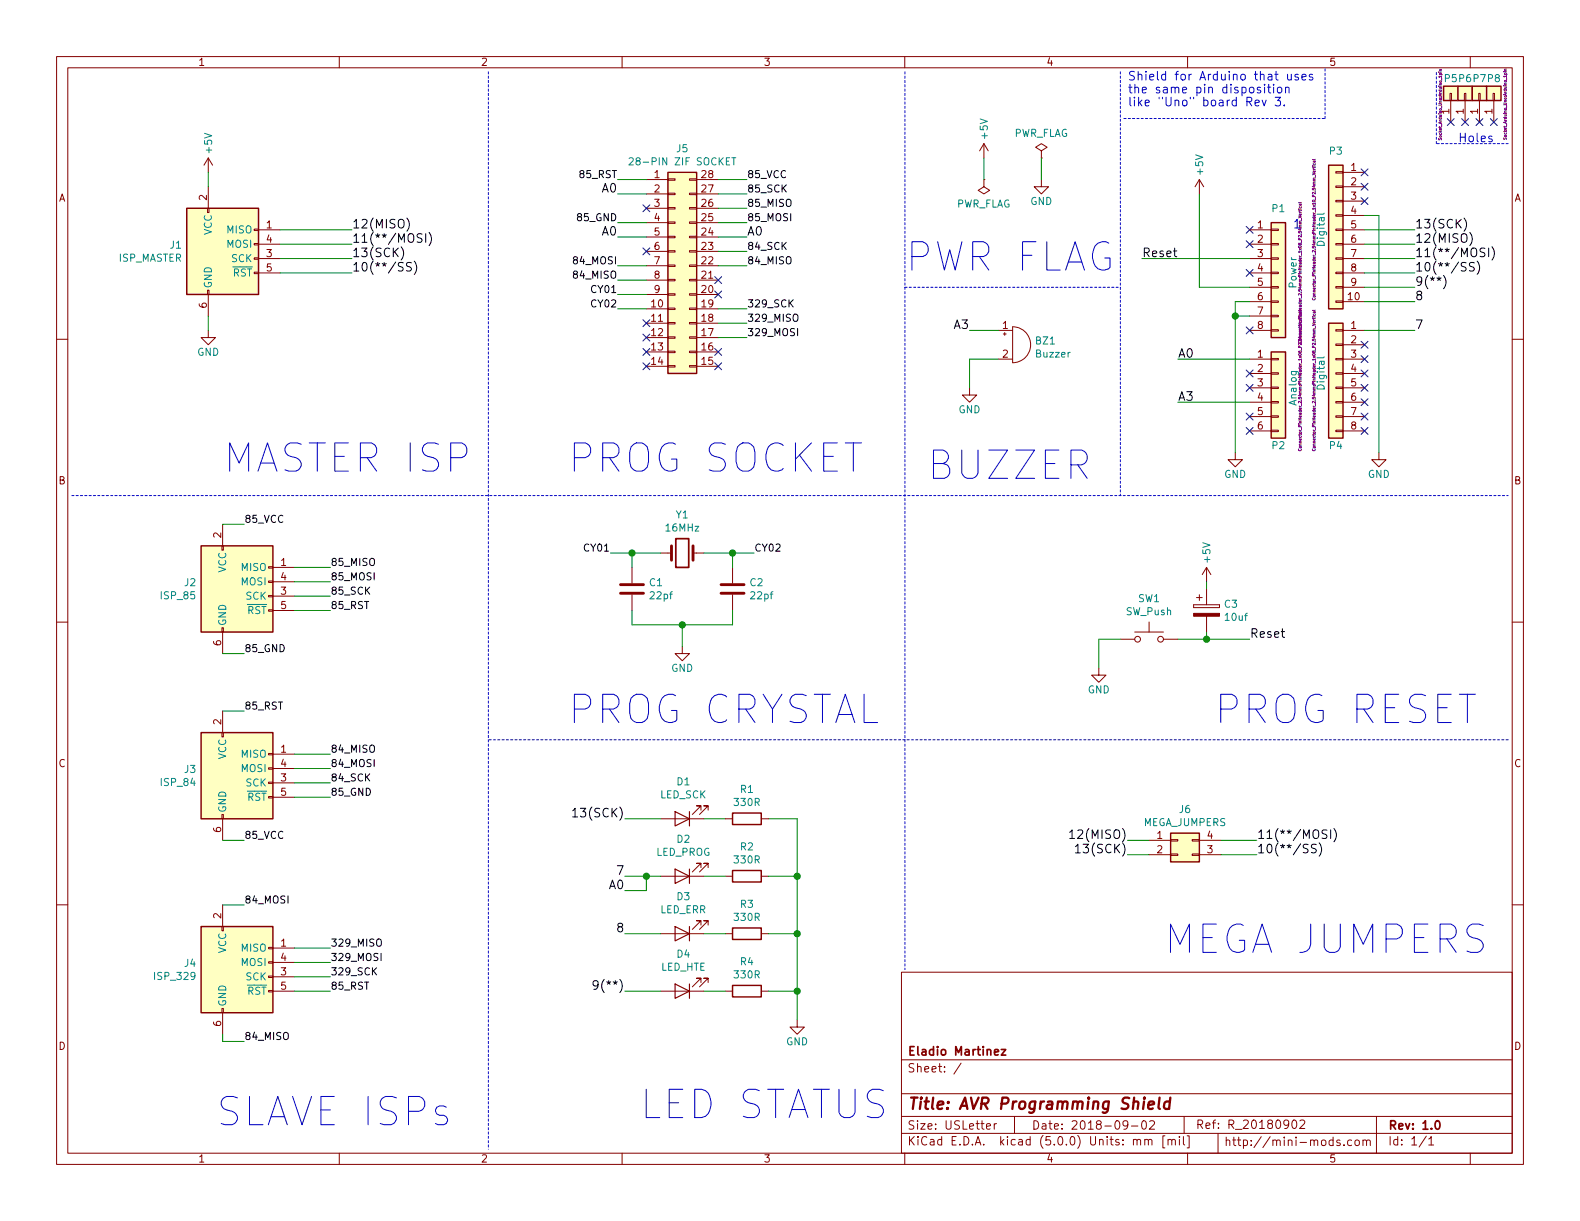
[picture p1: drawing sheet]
<svg xmlns="http://www.w3.org/2000/svg" width="279mm" height="216mm" viewBox="0 0 279 216" stroke-linecap="round" stroke-linejoin="round" font-family="sans-serif">
<g fill="none" stroke="#840000" stroke-width=".18">
<path d="M10 10h259.4v195.9h-259.4zM12 12h255.4v191.9h-255.4zM60 10v2M110 10v2M160 10v2M210 10v2M256.4 16.5h.3v1.3h-.3zM256.5 17.8v3.8M259 16.5h.2v1.3h-.2zM259.1 17.8v3.8M260 10v2M261.5 16.5h.2v1.3h-.2z"/>
<path d="M261.6 17.8v3.8M264 16.5h.3v1.3h-.3zM264.2 17.8v3.8M36.7 36.8h.3v.8h-.3zM36.8 27.9v2.6M36.8 33v3.8M36.8 27.9l-.7 1.3M36.8 27.9l.8 1.3M114.3 31.8h3.8M114.3 34.3h3.8M114.3 39.4h3.8M114.3 36.8h3.8"/>
<path d="M118.1 39.2h1.3v.3h-1.3zM118.1 36.7h1.3v.3h-1.3zM118.1 34.2h1.3v.2h-1.3zM118.1 31.6h1.3v.3h-1.3zM121.9 39.2h1.3v.3h-1.3zM121.9 36.7h1.3v.3h-1.3zM121.9 34.2h1.3v.2h-1.3zM121.9 31.6h1.3v.3h-1.3zM123.2 31.8h3.8M123.2 34.3h3.8M123.2 39.4h3.8M123.2 36.8h3.8"/>
<path d="M174 31.8v1.2l1 .7-1 .6-1-.6 1-.7M174 31.8h.1M174 25.4l-.8 1.3M174 25.4v2.5M174 25.4l.8 1.3M184.1 31.8v1.2h1.3l-1.3 1.3-1.2-1.3h1.2M184.1 26.7l1.1-.7-1.1-.6-1 .6 1 .7v1.2M184.1 27.9h.1M212.1 31.8l-.8 1.2M212.1 31.8v2.5M212.1 31.8l.8 1.2M236.2 38h1.3v.2h-1.3z"/>
<path d="M236.2 35.4h1.3v.3h-1.3zM236.2 32.9h1.3v.2h-1.3zM236.2 30.4h1.3v.2h-1.3zM237.5 30.5h3.8M237.5 33h3.8M237.5 35.6h3.8M237.5 38.1h3.8M10 60h2M36.7 51.3h.3v.8h-.3zM36.8 58.4v1.3h1.3l-1.3 1.3-1.2-1.3h1.2M36.8 52.1v3.8M45 48.1h.7v.3h-.7z"/>
<path d="M45 45.6h.7v.2h-.7zM45 43.1h.7v.2h-.7zM45 40.5h.7v.3h-.7zM45.7 40.6h3.8M45.7 43.2h3.8M45.7 45.7h3.8M45.7 48.3h3.8M114.3 54.6h3.8M114.3 57.2h3.8M114.3 59.7h3.8M114.3 52.1h3.8M114.3 49.5h3.8"/>
<path d="M114.3 47h3.8M114.3 44.5h3.8M114.3 41.9h3.8M118.1 59.6h1.3v.2h-1.3zM118.1 57h1.3v.3h-1.3zM118.1 54.5h1.3v.2h-1.3zM118.1 51.9h1.3v.3h-1.3zM118.1 49.4h1.3v.3h-1.3zM118.1 46.9h1.3v.2h-1.3zM118.1 44.3h1.3v.3h-1.3zM118.1 41.8h1.3v.2h-1.3zM121.9 59.6h1.3v.2h-1.3z"/>
<path d="M121.9 57h1.3v.3h-1.3zM121.9 54.5h1.3v.2h-1.3zM121.9 51.9h1.3v.3h-1.3zM121.9 49.4h1.3v.3h-1.3zM121.9 46.9h1.3v.2h-1.3zM121.9 44.3h1.3v.3h-1.3zM121.9 41.8h1.3v.2h-1.3zM123.2 54.6h3.8M123.2 57.2h3.8M123.2 59.7h3.8M123.2 52.1h3.8M123.2 49.5h3.8"/>
<path d="M123.2 47h3.8M123.2 44.5h3.8M123.2 41.9h3.8M176.5 58.4h2.6M177.4 59.1h.5M177.7 58.8v.5M179.1 57.8a3.2 3.2 0 0 1 3.1 3.2 3.2 3.2 0 0 1-3.1 3.1zM221 40.6h3.8M221 43.2h3.8M221 45.7h3.8M221 48.3h3.8M221 50.8h3.8"/>
<path d="M221 53.3h3.8M221 55.9h3.8M221 58.4h3.8M224.8 58.3h1.3v.2h-1.3zM224.8 55.8h1.3v.2h-1.3zM224.8 53.2h1.3v.3h-1.3zM224.8 50.7h1.3v.2h-1.3zM224.8 48.1h1.3v.3h-1.3zM224.8 45.6h1.3v.2h-1.3zM224.8 43.1h1.3v.2h-1.3zM224.8 40.5h1.3v.3h-1.3zM236.2 58.3h1.3v.2h-1.3z"/>
<path d="M236.2 53.2h1.3v.3h-1.3zM236.2 50.7h1.3v.2h-1.3zM236.2 48.1h1.3v.3h-1.3zM236.2 45.6h1.3v.2h-1.3zM236.2 43.1h1.3v.2h-1.3zM236.2 40.5h1.3v.3h-1.3zM237.5 40.6h3.8M237.5 43.2h3.8M237.5 45.7h3.8M237.5 48.3h3.8M237.5 50.8h3.8M237.5 53.3h3.8"/>
<path d="M237.5 58.4h3.8M267.4 60h2M114.3 62.2h3.8M114.3 64.8h3.8M118.1 64.6h1.3v.3h-1.3zM118.1 62.1h1.3v.3h-1.3zM121.9 64.6h1.3v.3h-1.3zM121.9 62.1h1.3v.3h-1.3zM123.2 62.2h3.8M123.2 64.8h3.8M171.4 68.6v1.3h1.3l-1.3 1.2-1.2-1.2h1.2M176.5 63.5h2.6"/>
<path d="M221 63.5h3.8M221 66h3.8M221 68.6h3.8M221 71.1h3.8M221 73.7h3.8M221 76.2h3.8M224.8 76.1h1.3v.2h-1.3zM224.8 73.5h1.3v.3h-1.3zM224.8 71h1.3v.2h-1.3zM224.8 68.5h1.3v.2h-1.3zM224.8 65.9h1.3v.3h-1.3zM224.8 63.4h1.3v.2h-1.3z"/>
<path d="M236.2 76.1h1.3v.2h-1.3zM236.2 73.5h1.3v.3h-1.3zM236.2 71h1.3v.2h-1.3zM236.2 68.5h1.3v.2h-1.3zM236.2 65.9h1.3v.3h-1.3zM236.2 63.4h1.3v.2h-1.3zM236.2 60.8h1.3v.3h-1.3zM237.5 63.5h3.8M237.5 66h3.8M237.5 68.6h3.8M237.5 71.1h3.8M237.5 73.7h3.8"/>
<path d="M237.5 76.2h3.8M237.5 61h3.8M39.2 96.5h.3v.8h-.3zM39.4 92.7v3.8M116.8 97.8h1.9M122.6 97.8h1.9M218.4 80v1.3h1.3l-1.3 1.3-1.2-1.3h1.2M243.8 80v1.3h1.3l-1.3 1.3-1.2-1.3h1.2M10 110h2M39.2 111h.3v.8h-.3zM39.4 111.8v3.8M47.5 107.8h.8v.3h-.8z"/>
<path d="M47.5 105.3h.8v.2h-.8zM47.5 102.7h.8v.3h-.8zM47.5 100.2h.8v.3h-.8zM48.3 100.3h3.8M48.3 105.4h3.8M48.3 102.9h3.8M48.3 108h3.8M111.8 100.3v2.8M111.8 105.2v2.8M120.6 114.3v1.3h1.3l-1.3 1.2-1.2-1.2h1.2M129.5 100.3v2.8M129.5 105.2v2.8"/>
<path d="M194.3 118.1v1.3h1.3l-1.3 1.3-1.3-1.3h1.3M198.1 113h2.6M200.7 111.8h5M203.2 110v1.8M205.7 113h2.6M211.1 106.9v.5zM211.1 107.4h4.5zM211.1 106.9h4.5zM211.6 105.7h1M212.1 105.2v1M213.4 100.3v2.6M213.4 104.1v2.8"/>
<path d="M213.4 109v2.8M213.4 100.3l-.8 1.3M213.4 100.3l.7 1.3M215.6 106.9v.5zM267.4 110h2M39.2 129.5h.3v.8h-.3zM39.4 125.7v3.8M47.5 138.3h.8v.3h-.8zM47.5 135.8h.8v.2h-.8zM47.5 133.2h.8v.3h-.8zM48.3 133.4h3.8M48.3 138.4h3.8"/>
<path d="M48.3 135.9h3.8M10 160h2M39.2 144h.3v.8h-.3zM39.4 144.8v3.8M47.5 140.8h.8v.3h-.8zM48.3 141h3.8M116.8 154.9h7.7M116.8 144.8h7.7M124 153.4v-.7h-.8h.8l-1.6 1.5M124 143.3v-.8h-.8h.8l-1.6 1.5M125.2 153.4v-.7h-.7h.7l-1.5 1.5M125.2 143.3v-.8h-.7h.7l-1.5 1.5"/>
<path d="M128.3 154.9h1.2M128.3 144.8h1.2M134.6 154.9h1.3M134.6 144.8h1.3M203.2 148.6h3.8M203.2 151.1h3.8M207 151h1.3v.3h-1.3zM207 148.5h1.3v.2h-1.3zM210.8 151h1.3v.3h-1.3zM210.8 148.5h1.3v.2h-1.3zM212.1 148.6h3.8M212.1 151.1h3.8"/>
<path d="M267.4 160h2M39.2 178.3h.3v.8h-.3zM39.2 163.8h.3v.8h-.3zM39.4 160v3.8M39.4 179.1v3.8M47.5 175.1h.8v.3h-.8zM47.5 172.6h.8v.2h-.8zM47.5 170.1h.8v.2h-.8zM47.5 167.5h.8v.3h-.8zM48.3 167.6h3.8M48.3 172.7h3.8M48.3 170.2h3.8"/>
<path d="M48.3 175.3h3.8M116.8 175.3h7.7M116.8 165.1h7.7M124 163.6v-.8h-.8h.8l-1.6 1.5M124 173.7v-.7h-.8h.8l-1.6 1.5M125.2 163.6v-.8h-.7h.7l-1.5 1.5M125.2 173.7v-.7h-.7h.7l-1.5 1.5M128.3 175.3h1.2M128.3 165.1h1.2M134.6 175.3h1.3M134.6 165.1h1.3M159.4 171.9h108v32h-108z"/>
<path d="M141 180.3v1.3h1.2l-1.2 1.3-1.3-1.3h1.3M159.4 197.4h108M159.4 193.4h108M159.4 187.4h108M170 188l-1.3 1.9M174.4 199.2l.8-.2-.1-.2-.4-.1-.3 .2 .1 .7h.6M175.8 198.7v1M176.2 198.7l-.3 .1-.1 .2M179.4 197.4v3M199.4 198.8l-.1 .2a.48 .48 0 0 1-.6 0v-.7a.48 .48 0 0 1 .6-.1l.1 .1a1.19 1.19 0 0 1-.2 1.3l-.5 .1M200.1 199.1h1.1M202 198.3l.4-.1a.94 .94 0 0 1 0 1.5 .82 .82 0 0 1-.4-1.4z"/>
<path d="M203.3 198.3l.2-.1h.4l.2 .1 .1 .3-1 1.1h1M209.4 197.4v3M228.6 198.2l.2-.2a.8 .8 0 0 1 .5 .8 .8 .8 0 0 1-.5 .7l-.2-.1-.2-.4zM229.9 198.2l.2-.2h.4l.2 .5-.9 1h.9M243.4 197.4v6.5M60 203.9v2M110 203.9v2M159.4 200.4h108M160 203.9v2M200.4 201.6l.2-.1h.4l.1 1M200.4 201.5v1M201.1 201.7a.34 .34 0 0 1 .3-.2 .34 .34 0 0 1 .3 .2v.8"/>
<path d="M202.4 201.6l.1-.1a.37 .37 0 0 1 .6 .2v.8M202.4 201.5v1M203.1 201.7l.2-.2h.3l.1 1M206 200.8h-.4v2.2h.4M206.6 201.6v-.1a.37 .37 0 0 1 .6 .2v.8M206.6 201.5v1M207.2 201.7l.2-.2h.4v1M208.6 201v.1M208.6 201.5v1M209.3 201v1.3l.2 .2M209.9 200.8h.4v2.2h-.4M210 203.9v2"/>
<path d="M215.4 200.4v3.5M237 201.7a.37 .37 0 0 0-.6 .1v.2l.6 .1v.2l-.2 .3-.4-.1M237.7 202.4v.2M239 201.7l-.4-.1-.3 .3 .1 .5 .2 .2 .4-.1M239.7 201.7l.2-.1 .4 .1v.7l-.2 .2-.4-.2zM241 201.7l.2-.1 .4 .1 .1 .9M241 201.6v1M241.7 201.8a.36 .36 0 0 1 .3-.2 .36 .36 0 0 1 .3 .2v.8M252.2 200.9l-1.2 1.9M252.7 201.4l.4-.4v1.5M252.7 202.5h.8M260 203.9v2"/>
<circle cx="201.2" cy="113" r=".51"/>
<circle cx="205.2" cy="113" r=".51"/>
</g>
<path d="M119.5 95.3h2.3v5h-2.3zM175.9 186.1l.7-.2-.1-.3h-.4l-.2 .2v.7h.6M177.1 185.6h.8l-.8 1h.8M253.9 198.3l.2-.1a.81 .81 0 0 1 .6 .6 .81 .81 0 0 1-.3 .8l-.1 .1a.79 .79 0 0 1-.4-1.4z" fill="none" stroke="#840000" stroke-width=".3"/>
<path d="M203.1 195.4l1-.2-.1-.4h-.5l-.4 .2v1l.2 .1 .6-.1M205.1 194.1l-.2 1.7 .2 .3M206.9 194.8a.68 .68 0 0 0-1 .3l-.1 .6 .2 .3 .1 .1 .6-.1M207 194.1l-.3 2" fill="none" stroke="#840000" stroke-width=".41"/>
<g fill="none" stroke="#000" stroke-width=".18">
<path d="M72 38.6a1.78 1.78 0 0 1 0 2.3M258.9 38.6a1.78 1.78 0 0 1 0 2.3M70.9 43.6a1.78 1.78 0 0 1 0 2.4M72.7 46.5a.62 .62 0 0 0-.7 0v.5l.6 .3 .1 .3-.2 .3h-.6M73.3 46.2a1.78 1.78 0 0 1 0 2.3M74.6 41.4l-.6-.1-.2 .2v.4l.7 .3 .1 .3-.3 .3h-.5M75.3 41.3v1.5M75.9 41.1a1.78 1.78 0 0 1 0 2.3M140.3 55.7l.1-.1a.42 .42 0 0 1 .6 .1 .88 .88 0 0 1-.2 1.1h-.4a1.07 1.07 0 0 1-.1-1.1zM141 58.1v1.3M255.3 48.7a1.78 1.78 0 0 1 0 2.4M259.9 41.1a1.78 1.78 0 0 1 0 2.3"/>
<path d="M260.7 46.5a.62 .62 0 0 0-.8 0v.5l.7 .3 .1 .3-.3 .3h-.6M261.2 46.2a1.78 1.78 0 0 1 0 2.3M262.6 43.9h-.6l-.2 .1v.5l.7 .2 .1 .4-.3 .3-.6-.1M263.2 43.9v1.5M263.8 43.6a1.78 1.78 0 0 1 0 2.4M101.3 143.4l.4-.5v1.5M101.3 144.4h.8M189.2 147.2l.4-.5v1.6M189.2 148.3h.8M190.2 149.7l.4-.4v1.5M190.2 150.8h.8M232.8 149.4a.62 .62 0 0 0-.8 0v.5l.6 .2 .2 .4-.3 .3-.6-.1"/>
<path d="M233.3 149a1.78 1.78 0 0 1 0 2.4M234.6 146.8l-.5-.1-.2 .2v.4l.6 .3 .1 .4-.2 .3-.6-.1M235.3 146.7v1.6M235.9 146.5a1.78 1.78 0 0 1 0 2.3M66.6 166.2l.2-.1a.42 .42 0 0 1 .6 .1 .88 .88 0 0 1-.3 1.1h-.3a1.07 1.07 0 0 1-.2-1.1zM67.4 168.6v1.2M105.8 174l-.1 .2a.48 .48 0 0 1-.7 0v-.7l.2-.1 .5 .1a1.06 1.06 0 0 1-.4 1.4h-.3"/>
</g>
<g fill="none" stroke="#000084" stroke-width=".18">
<path d="M113.7 36.2l1.2 1.2M114.9 36.2l-1.2 1.2M240.7 29.9l1.2 1.2M240.7 32.4l1.2 1.2M240.7 35l1.2 1.2M241.9 29.9l-1.2 1.2M241.9 32.4l-1.2 1.2M241.9 35l-1.2 1.2M255.9 21l1.2 1.2M257.1 21l-1.2 1.2M258.5 21l1.2 1.2M259.7 21l-1.2 1.2"/>
<path d="M261 21l1.2 1.2M262.2 21l-1.2 1.2M263.6 21l1.2 1.2M264.8 21l-1.2 1.2M113.7 43.8l1.2 1.3M113.7 56.5l1.2 1.3M113.7 59.1l1.2 1.2M114.9 43.8l-1.2 1.3M114.9 56.5l-1.2 1.3M114.9 59.1l-1.2 1.2M126.4 51.5l1.2 1.2M126.4 48.9l1.2 1.2"/>
<path d="M127.6 48.9l-1.2 1.2M127.6 51.5l-1.2 1.2M220.4 40l1.2 1.2M220.4 42.6l1.2 1.2M220.4 47.7l1.2 1.2M220.4 57.8l1.2 1.2M221.6 40l-1.2 1.2M221.6 42.6l-1.2 1.2M221.6 47.7l-1.2 1.2M221.6 57.8l-1.2 1.2M113.7 61.6l1.2 1.2M113.7 64.2l1.2 1.2"/>
<path d="M114.9 61.6l-1.2 1.2M114.9 64.2l-1.2 1.2M126.4 64.2l1.2 1.2M126.4 61.6l1.2 1.2M127.6 64.2l-1.2 1.2M127.6 61.6l-1.2 1.2M220.4 73.1l1.2 1.2M220.4 75.6l1.2 1.2M220.4 68l1.2 1.2M220.4 65.4l1.2 1.2M221.6 73.1l-1.2 1.2M221.6 75.6l-1.2 1.2"/>
<path d="M221.6 68l-1.2 1.2M221.6 65.4l-1.2 1.2M240.7 60.4l1.2 1.2M240.7 62.9l1.2 1.2M240.7 65.4l1.2 1.2M240.7 68l1.2 1.2M240.7 73.1l1.2 1.2M240.7 70.5l1.2 1.2M240.7 75.6l1.2 1.2M241.9 60.4l-1.2 1.2M241.9 62.9l-1.2 1.2M241.9 65.4l-1.2 1.2"/>
<path d="M241.9 68l-1.2 1.2M241.9 73.1l-1.2 1.2M241.9 70.5l-1.2 1.2M241.9 75.6l-1.2 1.2"/>
</g>
<g fill="none" stroke="#0000c2" stroke-width=".18">
<path d="M221.9 18.2l.8-.1-.1-.3-.4-.1-.3 .2 .1 .7h.6M222.9 15.5l-.4-.1-.2 .2 .1 .2 .5 .2v.4h-.6M223.2 17.7l.3 1 .4-1M223.6 14.9v.1M223.6 15.4v1M224.1 15.4h.6M224.4 14.9v1.3v.2h.3M225.2 14.9v.1M225.2 15.4v1M225.5 17.2h.9l-.5 .6 .5 .1v.7l-.2 .1h-.5l-.2-.1M225.9 15.5l.3-.1 .4 .1 .1 .6-.2 .3h-.3l-.3-.1zM227.1 18.6v.1"/>
<path d="M227.3 15.5l.2-.1 .4 .1 .1 .9M227.3 15.4v1M227.7 13.1v.8a.37 .37 0 0 0 .3 .3 .37 .37 0 0 0 .3-.2M228.3 13.1v1M229.6 13.2l-.4-.1-.2 .2 .1 .3 .5 .1v.4h-.6M230.2 13.6l.8-.1-.1-.3-.4-.1-.3 .2 .1 .8h.6M232.1 13.2l-.4-.1-.2 .2 .1 .3 .5 .1v.4h-.6M263.8 24.1a.37 .37 0 0 0-.6 .2l.1 .2 .6 .3-.2 .3-.5-.1"/>
</g>
<g fill="#ffffc2" stroke="#ffffc2" stroke-width=".18">
<path d="M224.8 39.4h2.5v20.3h-2.5z"/>
<path d="M224.8 62.2h2.5v15.3h-2.5z"/>
<path d="M255.3 15.2h2.5v2.6h-2.5z"/>
<path d="M257.8 15.2h2.5v2.6h-2.5z"/>
<path d="M260.3 15.2h2.6v2.6h-2.6z"/>
<path d="M262.9 15.2h2.5v2.6h-2.5z"/>
<path d="M234.9 57.2h2.6v20.3h-2.6z"/>
<path d="M234.9 29.2h2.6v25.4h-2.6z"/>
<path d="M33 36.8h12.7v15.3h-12.7z"/>
<path d="M35.6 96.5h12.7v15.3h-12.7z"/>
<path d="M35.6 129.5h12.7v15.3h-12.7z"/>
<path d="M35.6 163.8h12.7v15.3h-12.7z"/>
<path d="M118.1 30.5h5.1v35.5h-5.1z"/>
<path d="M207 147.3h5.1v5.1h-5.1z"/>
</g>
<g fill="none" stroke="#840000" stroke-width=".25">
<path d="M255.3 15.2h2.5v2.6h-2.5zM257.8 15.2h2.5v2.6h-2.5zM260.3 15.2h2.6v2.6h-2.6zM262.9 15.2h2.5v2.6h-2.5zM33 36.8h12.7v15.3h-12.7zM118.1 30.5h5.1v35.5h-5.1zM224.8 39.4h2.5v20.3h-2.5zM234.9 29.2h2.6v25.4h-2.6zM234.9 57.2h2.6v20.3h-2.6zM224.8 62.2h2.5v15.3h-2.5zM35.6 96.5h12.7v15.3h-12.7zM35.6 129.5h12.7v15.3h-12.7z"/>
<path d="M129.5 153.9h5.1v2.1h-5.1zM129.5 143.8h5.1v2h-5.1zM207 147.3h5.1v5.1h-5.1zM35.6 163.8h12.7v15.3h-12.7zM129.5 164.1h5.1v2h-5.1zM129.5 174.2h5.1v2.1h-5.1z"/>
</g>
<g fill="none" stroke="#840084" stroke-width=".18">
<path d="M254.4 12.8h.1M254.6 13.2h.5M254.6 12.8h.3M254.6 12.5h.3M254.6 13.2l.1-.2h.2v.2M254.9 12.3h-.3v.2M265.9 12.7h.1M266 12.7h.4M266 12.4h.4M266.4 13.1l-.1-.2h-.2v.2h.4M266.4 12.2h-.3v.2M229.6 37h.1"/>
<path d="M229.8 37.4l.1 .2M229.8 37.6h.3M229.8 37.2v.1M229.8 37h.3M229.8 36.5l.1 .3 .2-.1v-.2M229.9 36.1v.2h.2v-.2h-.3v.2M230.1 37.2l-.1 .1h-.4M230.1 35.8h-.5M232.1 29.4h.1M232.2 29.8l.1 .2M232.2 29.5v.2M232.2 30h.4"/>
<path d="M232.2 29.4h.4M232.3 28.9v.3l.3-.1v-.2M232.4 28.5v.2h.2v-.2h-.3v.2M232.6 29.5l-.1 .2h-.4M232.6 28.2h-.5M254.4 24.5v.2l.2-.1a.14 .14 0 0 1 .1-.1 .14 .14 0 0 1 .2 .1v.1M265.9 24.4v.2h.2a.14 .14 0 0 1 .1-.2 .14 .14 0 0 1 .2 .1v.2M232.1 56h.1M232.1 52.7a.24 .24 0 0 0 .2 .3 .24 .24 0 0 0 .2-.3M232.2 56.5l.1 .1M232.2 56.6h.4M232.2 56.2v.2"/>
<path d="M232.2 56h.4M232.3 55.6v.2h.3v-.2M232.3 52.3l.2-.1 .1 .2-.3 .1zM232.4 55.1v.2h.2v-.2h-.3v.2M232.6 56.2l-.1 .1h-.4M232.6 54.8l-.5 .1M229.6 79.4a.24 .24 0 0 0 .3 .3 .24 .24 0 0 0 .2-.3M229.8 79l.2-.1 .1 .2-.2 .1zM232.1 79.4a.24 .24 0 0 0 .2 .3 .24 .24 0 0 0 .2-.3M232.3 79l.2-.1 .1 .2-.3 .1z"/>
</g>
<path d="M111.3 28l.5-.1 .2 .3-.1 .2-.7 .8h.8M129.4 27.9h.7M129.8 27.9v1.3M234.2 37.7l-.2 .2h-1.1M234.2 63.1l-.2 .2h-1.1" fill="none" stroke="#008484" stroke-width=".18"/>
<path d="M86.4 12.7v190.5M160 12.7v158.8M198.1 12.7v74.9M198.8 21h35.5M234.3 21v-8.9M254 25.4v-12.7M266.7 25.4h-12.7M160 50.8h38.1M12.7 87.6h254M266.7 130.8h-180.3" fill="none" stroke="#0000c2" stroke-width=".18" stroke-dasharray=".4 .4"/>
<g fill="none" stroke="#008400" stroke-width=".18">
<path d="M36.8 30.5v2.5M109.2 34.3h5.1M109.2 31.8h5.1M109.2 39.4h5.1M127 36.8h5.1M127 34.3h5.1M127 31.8h5.1M127 39.4h5.1M174 27.9v3.9M184.1 27.9v3.9M212.1 34.3v16.5h8.9M241.3 38.1h2.5v41.9"/>
<path d="M36.8 55.9v2.5M49.5 48.3h12.7M49.5 45.7h12.7M49.5 43.2h12.7M49.5 40.6h12.7M109.2 49.5h5.1M109.2 47h5.1M109.2 54.6h5.1M109.2 52.1h5.1M109.2 41.9h5.1M127 47h5.1M127 44.5h5.1"/>
<path d="M127 54.6h5.1M127 57.2h5.1M127 59.7h5.1M127 41.9h5.1M171.4 58.4h5.1M201.9 45.7h19.1M218.4 55.9h2.6M221 53.3h-2.6v26.7M241.3 50.8h8.9M241.3 53.3h8.9M241.3 48.3h8.9M241.3 45.7h8.9"/>
<path d="M241.3 43.2h8.9M241.3 40.6h8.9M241.3 58.4h8.9M176.5 63.5h-5.1v5.1M208.3 63.5h12.7M208.3 71.1h12.7M39.4 92.7h3.8M107.9 97.8h8.9M111.8 97.8v2.5M124.5 97.8h8.8M129.5 97.8v2.5M39.4 115.6h3.8"/>
<path d="M52.1 100.3h6.3M52.1 105.4h6.3M52.1 108h6.3M52.1 102.9h6.3M111.8 108v2.5h17.7v-2.5M120.6 110.5v3.8M198.1 113h-3.8v5.1M208.3 113h12.7M213.4 102.9v1.2M213.4 111.8v1.2M39.4 125.7h3.8M52.1 133.4h6.3"/>
<path d="M52.1 138.4h6.3M52.1 135.9h6.3M39.4 148.6h3.8M52.1 141h6.3M110.5 154.9h6.3M110.5 144.8h6.3M114.3 154.9v2.6h-3.8M124.5 154.9h3.8M124.5 144.8h3.8M135.9 144.8h5.1v35.5M135.9 154.9h5.1M199.4 148.6h3.8"/>
<path d="M199.4 151.1h3.8M215.9 148.6h6.3M215.9 151.1h6.3M39.4 160h3.8M52.1 175.3h6.3M52.1 167.6h6.3M52.1 172.7h6.3M52.1 170.2h6.3M110.5 175.3h6.3M110.5 165.1h6.3M124.5 175.3h3.8M124.5 165.1h3.8"/>
<path d="M135.9 175.3h5.1M135.9 165.1h5.1M39.4 182.9v1.3h3.8"/>
</g>
<g fill="#008400" stroke="#008400" stroke-width=".25">
<circle cx="218.4" cy="55.9" r=".51"/>
<circle cx="141" cy="175.3" r=".51"/>
<circle cx="141" cy="165.1" r=".51"/>
<circle cx="213.4" cy="113" r=".51"/>
<circle cx="114.3" cy="154.9" r=".51"/>
<circle cx="120.7" cy="110.5" r=".51"/>
<circle cx="141" cy="154.9" r=".51"/>
<circle cx="111.8" cy="97.8" r=".51"/>
<circle cx="129.5" cy="97.8" r=".51"/>
</g>
<path d="M119.4 153.7l2.5 1.2-2.5 1.3zM119.4 143.5l2.5 1.3-2.5 1.3zM121.9 143.5v2.6M121.9 153.7v2.5M119.4 163.8l2.5 1.3-2.5 1.3zM119.4 174l2.5 1.3-2.5 1.2zM121.9 163.8v2.6M121.9 174v2.5" fill="none" stroke="#840000" stroke-width=".2"/>
<path d="M211.1 108.5h4.5v.5h-4.5z" fill="#840000" stroke="#840000" stroke-width=".18"/>
<path d="M118.7 96.5v2.6M122.6 96.5v2.6M109.7 104.9h4.1M109.7 103.4h4.1M127.5 104.9h4.1M127.5 103.4h4.1" fill="none" stroke="#840000" stroke-width=".51"/>
<g font-size="7" fill="#0000c2">
<text x="160" y="48">PWR FLAG</text>
<text x="39.4" y="83.6">MASTER ISP</text>
<text x="100.3" y="83.6">PROG SOCKET</text>
<text x="163.8" y="84.8">BUZZER</text>
<text x="100.3" y="128">PROG CRYSTAL</text>
<text x="214.6" y="128">PROG RESET</text>
<text x="205.7" y="168.7">MEGA JUMPERS</text>
<text x="113" y="197.9">LED STATUS</text>
<text x="38.1" y="199.1">SLAVE ISPs</text>
</g>
<text font-size="2.8" fill="#840000" x="160.4" y="196.2">Title: AVR Programming Shield</text>
<g font-size="2.1" fill="#0000c2">
<text x="199.4" y="14.2">Shield for Arduino that uses</text>
<text x="199.4" y="16.5">the same pin disposition</text>
<text x="199.4" y="18.8">like &quot;Uno&quot; board Rev 3.</text>
<text x="257.8" y="25.1">Holes</text>
<text x="228.6" y="40.4">1</text>
</g>
<g font-size="2.1">
<text x="106.5" y="34">A0</text>
<text x="62.2" y="40.4">12(MISO)</text>
<text x="106.5" y="41.7">A0</text>
<text x="132.1" y="41.7">A0</text>
<text x="250.2" y="40.4">13(SCK)</text>
<text x="62.2" y="45.5">13(SCK)</text>
<text x="62.2" y="42.9">11(**/MOSI)</text>
<text x="201.9" y="45.5">Reset</text>
<text x="250.2" y="45.5">11(**/MOSI)</text>
<text x="250.2" y="42.9">12(MISO)</text>
<text x="62.2" y="48">10(**/SS)</text>
<text x="250.2" y="53.1">8</text>
<text x="250.2" y="50.5">9(**)</text>
<text x="250.2" y="48">10(**/SS)</text>
<text x="168.7" y="58.2">A3</text>
<text x="250.2" y="58.2">7</text>
<text x="208.3" y="63.2">A0</text>
<text x="208.3" y="70.9">A3</text>
<text x="221" y="112.8">Reset</text>
<text x="102.2" y="144.5">13(SCK)</text>
<text x="190.2" y="148.3">12(MISO)</text>
<text x="222.2" y="148.3">11(**/MOSI)</text>
<text x="109.3" y="154.7">7</text>
<text x="191.1" y="150.9">13(SCK)</text>
<text x="222.2" y="150.9">10(**/SS)</text>
<text x="107.8" y="157.2">A0</text>
<text x="109.3" y="164.8">8</text>
<text x="106.2" y="175">9(**)</text>
</g>
<g font-size="2.1" fill="#840000">
<text x="160.4" y="189.6">Sheet: /</text>
<text x="160.4" y="186.6">Eladio Martinez</text>
<text x="160.4" y="202.5">KiCad E.D.A. kicad (5.0.0) Units: mm [mil]</text>
<text x="160.4" y="199.7">Size: USLetter</text>
<text x="182.4" y="199.7">Date: 2018-09-02</text>
<text x="211.4" y="199.6">Ref: R_20180902</text>
<text x="216.4" y="202.6">http://mini-mods.com</text>
<text x="245.4" y="199.7">Rev: 1.0</text>
<text x="245.4" y="202.5">Id: 1/1</text>
</g>
<g font-size="1.8" fill="#840000">
<text x="35" y="11.6">1</text>
<text x="85" y="11.6">2</text>
<text x="135" y="11.6">3</text>
<text x="185" y="11.6">4</text>
<text x="235" y="11.6">5</text>
<text x="258.8" y="20.2" transform="rotate(-90 258.8 20.2)">1</text>
<text x="261.4" y="20.2" transform="rotate(-90 261.4 20.2)">1</text>
<text x="263.9" y="20.2" transform="rotate(-90 263.9 20.2)">1</text>
<text x="10.4" y="35.6">A</text>
<text x="36.6" y="35.4" transform="rotate(-90 36.6 35.4)">2</text>
<text x="115.7" y="31.5">1</text>
<text x="115.7" y="34">2</text>
<text x="124.1" y="34">27</text>
<text x="124.1" y="31.5">28</text>
<text x="238.9" y="30.2">1</text>
<text x="238.9" y="32.8">2</text>
<text x="238.9" y="35.3">3</text>
<text x="267.8" y="35.6">A</text>
<text x="47.1" y="40.4">1</text>
<text x="115.7" y="36.6">3</text>
<text x="115.7" y="39.1">4</text>
<text x="115.7" y="41.7">5</text>
<text x="124.1" y="41.7">24</text>
<text x="124.1" y="39.1">25</text>
<text x="124.1" y="36.6">26</text>
<text x="222.4" y="40.4">1</text>
<text x="238.9" y="37.8">4</text>
<text x="238.9" y="40.4">5</text>
<text x="47.1" y="45.5">3</text>
<text x="47.1" y="42.9">4</text>
<text x="115.7" y="44.2">6</text>
<text x="115.7" y="46.7">7</text>
<text x="124.1" y="46.7">22</text>
<text x="124.1" y="44.2">23</text>
<text x="222.4" y="42.9">2</text>
<text x="222.4" y="45.5">3</text>
<text x="238.9" y="42.9">6</text>
<text x="238.9" y="45.5">7</text>
<text x="47.1" y="48">5</text>
<text x="115.7" y="49.3">8</text>
<text x="115.7" y="51.8">9</text>
<text x="124.1" y="51.8">20</text>
<text x="124.1" y="49.3">21</text>
<text x="222.4" y="48">4</text>
<text x="222.4" y="50.5">5</text>
<text x="222.4" y="53.1">6</text>
<text x="238.4" y="53.1">10</text>
<text x="238.9" y="48">8</text>
<text x="238.9" y="50.5">9</text>
<text x="36.6" y="54.5" transform="rotate(-90 36.6 54.5)">6</text>
<text x="115.2" y="54.4">10</text>
<text x="115.2" y="56.9">11</text>
<text x="115.2" y="59.4">12</text>
<text x="124.1" y="59.4">17</text>
<text x="124.1" y="56.9">18</text>
<text x="124.1" y="54.4">19</text>
<text x="177.3" y="58.2">1</text>
<text x="222.4" y="55.6">7</text>
<text x="222.4" y="58.2">8</text>
<text x="238.9" y="58.2">1</text>
<text x="115.2" y="62">13</text>
<text x="115.2" y="64.5">14</text>
<text x="124.1" y="64.5">15</text>
<text x="124.1" y="62">16</text>
<text x="177.3" y="63.2">2</text>
<text x="222.4" y="63.2">1</text>
<text x="222.4" y="65.8">2</text>
<text x="238.9" y="60.7">2</text>
<text x="238.9" y="63.2">3</text>
<text x="238.9" y="65.8">4</text>
<text x="222.4" y="68.3">3</text>
<text x="222.4" y="70.9">4</text>
<text x="238.9" y="68.3">5</text>
<text x="238.9" y="70.9">6</text>
<text x="222.4" y="73.4">5</text>
<text x="222.4" y="75.9">6</text>
<text x="238.9" y="73.4">7</text>
<text x="238.9" y="75.9">8</text>
<text x="10.4" y="85.6">B</text>
<text x="267.8" y="85.6">B</text>
<text x="39.1" y="95.1" transform="rotate(-90 39.1 95.1)">2</text>
<text x="49.7" y="100.1">1</text>
<text x="49.7" y="105.2">3</text>
<text x="49.7" y="102.6">4</text>
<text x="49.7" y="107.7">5</text>
<text x="39.1" y="114.1" transform="rotate(-90 39.1 114.1)">6</text>
<text x="39.1" y="128.1" transform="rotate(-90 39.1 128.1)">2</text>
<text x="10.4" y="135.6">C</text>
<text x="49.7" y="133.1">1</text>
<text x="49.7" y="135.6">4</text>
<text x="267.8" y="135.6">C</text>
<text x="49.7" y="138.2">3</text>
<text x="49.7" y="140.7">5</text>
<text x="39.1" y="147.2" transform="rotate(-90 39.1 147.2)">6</text>
<text x="204.6" y="148.3">1</text>
<text x="213.5" y="148.3">4</text>
<text x="204.6" y="150.9">2</text>
<text x="213.5" y="150.9">3</text>
<text x="39.1" y="162.4" transform="rotate(-90 39.1 162.4)">2</text>
<text x="49.7" y="167.4">1</text>
<text x="49.7" y="172.5">3</text>
<text x="49.7" y="169.9">4</text>
<text x="49.7" y="175">5</text>
<text x="10.4" y="185.6">D</text>
<text x="39.1" y="181.5" transform="rotate(-90 39.1 181.5)">6</text>
<text x="267.8" y="185.6">D</text>
<text x="35" y="205.5">1</text>
<text x="85" y="205.5">2</text>
<text x="135" y="205.5">3</text>
<text x="185" y="205.5">4</text>
<text x="235" y="205.5">5</text>
</g>
<g font-size="1.8" fill="#008484">
<text x="255.5" y="14.5">P5 P6 P7 P8</text>
<text x="37.5" y="27" transform="rotate(-90 37.5 27)">+5V</text>
<text x="112.4" y="29.2">28-PIN ZIF SOCKET</text>
<text x="119.7" y="26.9">J5</text>
<text x="174.7" y="24.5" transform="rotate(-90 174.7 24.5)">+5V</text>
<text x="179.2" y="24.2">PWR_FLAG</text>
<text x="235.2" y="27.4">P3</text>
<text x="212.8" y="30.8" transform="rotate(-90 212.8 30.8)">+5V</text>
<text x="37.5" y="41.6" transform="rotate(-90 37.5 41.6)">VCC</text>
<text x="40.2" y="41.3">MISO</text>
<text x="169" y="36.7">PWR_FLAG</text>
<text x="182.2" y="36.2">GND</text>
<text x="225" y="37.5">P1</text>
<text x="21" y="46.3">ISP_MASTER</text>
<text x="30.1" y="44">J1</text>
<text x="40.2" y="43.8">MOSI</text>
<text x="41" y="46.4">SCK</text>
<text x="37.5" y="51.1" transform="rotate(-90 37.5 51.1)">GND</text>
<text x="41.2" y="48.9">RST</text>
<text x="34.9" y="62.9">GND</text>
<text x="183.2" y="60.9">BZ1</text>
<text x="183.3" y="63.2">Buzzer</text>
<text x="169.5" y="73.1">GND</text>
<text x="225" y="79.4">P2</text>
<text x="235.2" y="79.4">P4</text>
<text x="216.5" y="84.5">GND</text>
<text x="241.9" y="84.5">GND</text>
<text x="117.9" y="94">16MHz</text>
<text x="119.6" y="91.7">Y1</text>
<text x="40" y="101.3" transform="rotate(-90 40 101.3)">VCC</text>
<text x="42.7" y="101">MISO</text>
<text x="214" y="99.4" transform="rotate(-90 214 99.4)">+5V</text>
<text x="28.6" y="106">ISP_85</text>
<text x="32.7" y="103.7">J2</text>
<text x="42.7" y="103.5">MOSI</text>
<text x="43.5" y="106">SCK</text>
<text x="114.9" y="103.7">C1</text>
<text x="115.1" y="106">22pf</text>
<text x="132.7" y="103.7">C2</text>
<text x="132.9" y="106">22pf</text>
<text x="201.3" y="106.5">SW1</text>
<text x="216.6" y="107.5">C3</text>
<text x="40" y="110.7" transform="rotate(-90 40 110.7)">GND</text>
<text x="43.7" y="108.6">RST</text>
<text x="199.1" y="108.8">SW_Push</text>
<text x="216.8" y="109.8">10uf</text>
<text x="118.7" y="118.8">GND</text>
<text x="192.4" y="122.6">GND</text>
<text x="32.7" y="136.7">J3</text>
<text x="40" y="134.3" transform="rotate(-90 40 134.3)">VCC</text>
<text x="42.7" y="134">MISO</text>
<text x="42.7" y="136.5">MOSI</text>
<text x="28.6" y="139">ISP_84</text>
<text x="40" y="143.8" transform="rotate(-90 40 143.8)">GND</text>
<text x="43.5" y="139.1">SCK</text>
<text x="43.7" y="141.6">RST</text>
<text x="116.7" y="141.2">LED_SCK</text>
<text x="119.7" y="138.9">D1</text>
<text x="130" y="142.5">330R</text>
<text x="131" y="140.2">R1</text>
<text x="208.6" y="143.8">J6</text>
<text x="119.7" y="149">D2</text>
<text x="202.1" y="146.1">MEGA_JUMPERS</text>
<text x="116" y="151.3">LED_PROG</text>
<text x="130" y="152.7">330R</text>
<text x="131" y="150.4">R2</text>
<text x="116.7" y="161.5">LED_ERR</text>
<text x="119.7" y="159.2">D3</text>
<text x="131" y="160.5">R3</text>
<text x="130" y="162.8">330R</text>
<text x="27.5" y="173.3">ISP_329</text>
<text x="32.7" y="171">J4</text>
<text x="40" y="168.6" transform="rotate(-90 40 168.6)">VCC</text>
<text x="42.7" y="168.3">MISO</text>
<text x="42.7" y="170.8">MOSI</text>
<text x="43.5" y="173.4">SCK</text>
<text x="116.8" y="171.7">LED_HTE</text>
<text x="119.7" y="169.3">D4</text>
<text x="130" y="173">330R</text>
<text x="131" y="170.7">R4</text>
<text x="40" y="178.1" transform="rotate(-90 40 178.1)">GND</text>
<text x="43.7" y="175.9">RST</text>
<text x="139" y="184.8">GND</text>
</g>
<g font-size="1.8" fill="#840084">
<text x="256.3" y="20.2" transform="rotate(-90 256.3 20.2)">1</text>
<text x="234.2" y="43.3" transform="rotate(-90 234.2 43.3)">Digital</text>
<text x="229.3" y="50.9" transform="rotate(-90 229.3 50.9)">Power</text>
<text x="229.3" y="71.6" transform="rotate(-90 229.3 71.6)">Analog</text>
<text x="234.2" y="68.7" transform="rotate(-90 234.2 68.7)">Digital</text>
</g>
<g font-size="1.8">
<text x="102.7" y="31.5">85_RST</text>
<text x="132.1" y="34">85_SCK</text>
<text x="132.1" y="31.5">85_VCC</text>
<text x="102.3" y="39.1">85_GND</text>
<text x="132.1" y="36.6">85_MISO</text>
<text x="132.1" y="39.1">85_MOSI</text>
<text x="101.8" y="46.7">84_MOSI</text>
<text x="132.1" y="46.7">84_MISO</text>
<text x="132.1" y="44.2">84_SCK</text>
<text x="101.8" y="49.3">84_MISO</text>
<text x="104.8" y="51.8">CY01</text>
<text x="104.8" y="54.4">CY02</text>
<text x="132.1" y="56.9">329_MISO</text>
<text x="132.1" y="54.4">329_SCK</text>
<text x="132.1" y="59.4">329_MOSI</text>
<text x="43.2" y="92.5">85_VCC</text>
<text x="58.4" y="100.1">85_MISO</text>
<text x="103.5" y="97.5">CY01</text>
<text x="133.3" y="97.5">CY02</text>
<text x="58.4" y="105.2">85_SCK</text>
<text x="58.4" y="107.7">85_RST</text>
<text x="58.4" y="102.6">85_MOSI</text>
<text x="43.2" y="115.3">85_GND</text>
<text x="43.2" y="125.5">85_RST</text>
<text x="58.4" y="133.1">84_MISO</text>
<text x="58.4" y="135.6">84_MOSI</text>
<text x="58.4" y="140.7">85_GND</text>
<text x="58.4" y="138.2">84_SCK</text>
<text x="43.2" y="148.3">85_VCC</text>
<text x="43.2" y="159.8">84_MOSI</text>
<text x="58.4" y="167.4">329_MISO</text>
<text x="58.4" y="172.5">329_SCK</text>
<text x="58.4" y="169.9">329_MOSI</text>
<text x="58.4" y="175">85_RST</text>
<text x="43.2" y="183.9">84_MISO</text>
</g>
<g font-size=".7" fill="#840084">
<text x="254.9" y="24.5" transform="rotate(-90 254.9 24.5)">Socket_Arduino_Uno:Arduino_1pin</text>
<text x="266.4" y="24.4" transform="rotate(-90 266.4 24.4)">Socket_Arduino_Uno:Arduino_1pin</text>
<text x="232.6" y="51.9" transform="rotate(-90 232.6 51.9)">Connector_PinHeader_2.54mm:PinHeader_1x10_P2.54mm_Vertical</text>
<text x="230.1" y="59.5" transform="rotate(-90 230.1 59.5)">Connector_PinHeader_2.54mm:PinHeader_1x08_P2.54mm_Vertical</text>
<text x="230.1" y="78.6" transform="rotate(-90 230.1 78.6)">Connector_PinHeader_2.54mm:PinHeader_1x06_P2.54mm_Vertical</text>
<text x="232.6" y="78.6" transform="rotate(-90 232.6 78.6)">Connector_PinHeader_2.54mm:PinHeader_1x08_P2.54mm_Vertical</text>
</g>
</svg>
